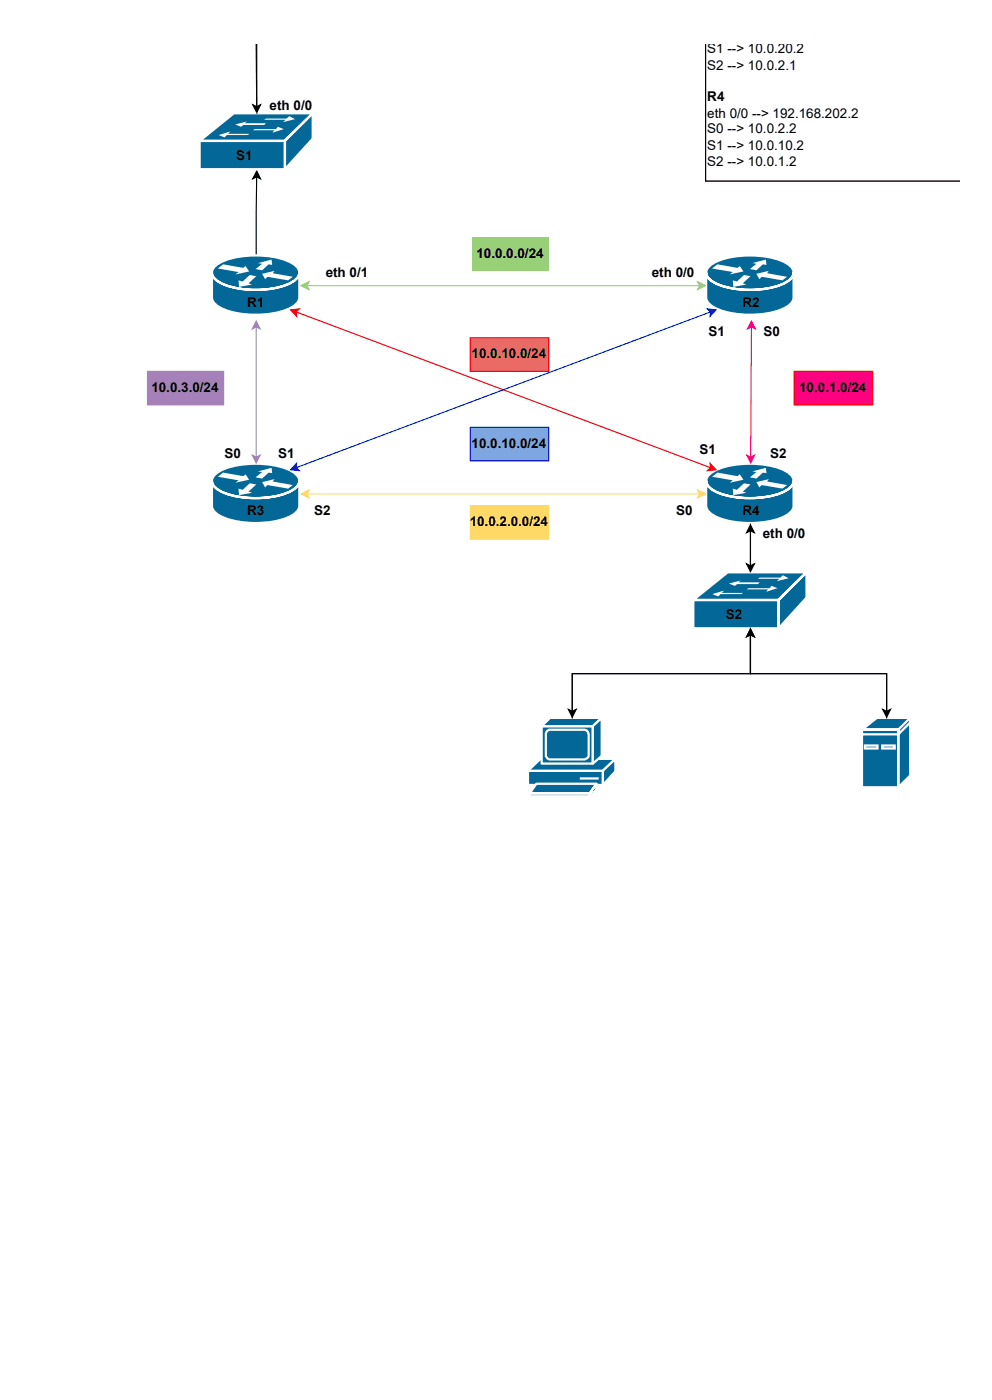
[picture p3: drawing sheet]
<svg xmlns="http://www.w3.org/2000/svg" width="234mm" height="330mm" viewBox="0 0 234 330" stroke-linecap="round" stroke-linejoin="round" font-family="sans-serif">
<path d="M124.3 181.6h17.6v3.4h-17.6z" fill="#036897"/>
<path d="M124.3 181.6h17.6v3.4h-17.6zM136.5 183.4h4.4" fill="none" stroke="#fff" stroke-width=".53"/>
<path d="M124.3 181.6l2.9-2.8h17.7l-3 2.8z" fill="#036897"/>
<path d="M124.3 181.6l2.9-2.8h17.7l-3 2.8z" fill="none" stroke="#fff" stroke-width=".53"/>
<path d="M141.9 181.6v3.4l3-3.3v-2.9zM140.4 184.7v1.4l-1.6 1.5v-.7zM124.7 186.9h14.1v.7h-14.1zM126.2 184.7h14.2l-1.6 2.2h-14.1zM127.5 171.1v8.8h12v-8.8z" fill="#036897"/>
<path d="M127.5 171.1h12v8.8h-12zM128.8 172.2l.5-.3h6.8a2.79 2.79 0 0 1 2.2 .4l.3 .8v4.5a1.37 1.37 0 0 1-1.9 1.3h-5.9a1.97 1.97 0 0 1-2.3-.7v-5.1zM124.7 186.9h14.1v.7h-14.1zM126.2 184.7h14.2l-1.6 2.2h-14.1zM140.4 184.7v1.4l-1.6 1.5v-.7zM141.9 181.6l3-2.8v2.9l-3 3.3z" fill="none" stroke="#fff" stroke-width=".53"/>
<path d="M127.5 171.1l2-2h12.1l-2.1 2z" fill="#036897"/>
<path d="M127.5 171.1l2-2h12.1l-2.1 2z" fill="none" stroke="#fff" stroke-width=".53"/>
<path d="M139.5 171.1l2.1-2v9l-2.1 1.8z" fill="#036897"/>
<path d="M139.5 171.1l2.1-2v9l-2.1 1.8z" fill="none" stroke="#fff" stroke-width=".53"/>
<path d="M202.9 171.9v13.6h8.5v-13.6zM202.9 171.9h8.5v13.6l2.8-2.8v-13.6h-7.8zM211.4 171.9l2.8-2.8zM202.9 173h8.5l2.8-2.8z" fill="#036897"/>
<path d="M202.9 171.9h8.5v13.6h-8.5zM202.9 171.9l3.5-2.8h7.8v13.6l-2.8 2.8v-13.6zM203.6 175.7h2.9v.7h-2.9zM207.7 175.7h2.9v.7h-2.9zM214.2 170.2l-2.8 2.8h-8.5M214.2 169.1l-2.8 2.8" fill="none" stroke="#fff" stroke-width=".53"/>
<path d="M60.3 10.5l.1 14.6M59.5 24.7l.9 .4 .9-.4-.9 1.8z" fill="none" stroke="#000" stroke-width=".26"/>
<path d="M59.5 24.7l.9 .4 .9-.4-.9 1.8z" fill="#000"/>
<path d="M166.2 113.3v4.5a3.5 3.5 0 0 0 2.6 4 22.3 22.3 0 0 0 15.5 0 3.7 3.7 0 0 0 2.5-2.6v-5.9a3.3 3.3 0 0 1-2.5 2.7 22.3 22.3 0 0 1-15.5 0 3.7 3.7 0 0 1-2.6-2.7zM167.2 111.6a2.01 2.01 0 0 0 0 3.4 15.8 15.8 0 0 0 9.3 2.4 15.8 15.8 0 0 0 9.4-2.4 2.01 2.01 0 0 0 0-3.4 15.8 15.8 0 0 0-9.4-2.3 15.7 15.7 0 0 0-9.3 2.3z" fill="#036897"/>
<path d="M166.2 113.3a3.3 3.3 0 0 0 2.6 2.7 22.3 22.3 0 0 0 15.5 0 3.7 3.7 0 0 0 2.5-2.7v5.9a3.3 3.3 0 0 1-2.5 2.6 22.3 22.3 0 0 1-15.5 0 3.2 3.2 0 0 1-2.6-2.7zM167.2 111.6a15.7 15.7 0 0 1 9.3-2.3 15.8 15.8 0 0 1 9.4 2.3 2.01 2.01 0 0 1 0 3.4 15.8 15.8 0 0 1-9.4 2.4 15.8 15.8 0 0 1-9.3-2.4 2.01 2.01 0 0 1 0-3.4z" fill="none" stroke="#fff" stroke-width=".53"/>
<path d="M167.6 112.3l1.3-.9 4.7 .8 .6-.4 .8 1.2-3.2 .7 .7-.5zM178.1 113.6l2.9-.7-.4 .6 4.7 .8-1.1 .8-4.9-.8-.6 .5zM177.1 111.1l3.2-.9 .1 1.3-.8-.1-1.5 1.4-1.6-.3 1.6-1.3zM172.5 115.1l1 .3 1.6-1.5 1.6 .3-1.8 1.6 .8 .3-3.1 .6z" fill="#fff"/>
<path d="M60.4 41.7l-.1 18.6M60.4 40.3l.9 1.9-.9-.5-.9 .4z" fill="none" stroke="#000" stroke-width=".26"/>
<path d="M60.4 40.3l.9 1.9-.9-.5-.9 .4z" fill="#000"/>
<path d="M49.9 64.2v4.5a3.5 3.5 0 0 0 2.5 4.1 22.3 22.3 0 0 0 15.5 0 3.7 3.7 0 0 0 2.6-2.7v-5.9a3.3 3.3 0 0 1-2.6 2.7 22.3 22.3 0 0 1-15.5 0 3.7 3.7 0 0 1-2.5-2.7zM50.8 62.5a2.01 2.01 0 0 0 0 3.4 15.8 15.8 0 0 0 9.4 2.4 15.8 15.8 0 0 0 9.3-2.4 2.01 2.01 0 0 0 0-3.4 15.8 15.8 0 0 0-9.3-2.3 15.7 15.7 0 0 0-9.4 2.3z" fill="#036897"/>
<path d="M49.9 64.2a3.3 3.3 0 0 0 2.5 2.7 22.3 22.3 0 0 0 15.5 0 3.7 3.7 0 0 0 2.6-2.7v5.9a3.3 3.3 0 0 1-2.6 2.7 22.3 22.3 0 0 1-15.5 0 3.2 3.2 0 0 1-2.5-2.8zM50.8 62.5a15.7 15.7 0 0 1 9.4-2.3 15.8 15.8 0 0 1 9.3 2.3 2.01 2.01 0 0 1 0 3.4 15.8 15.8 0 0 1-9.3 2.4 15.8 15.8 0 0 1-9.4-2.4 2.01 2.01 0 0 1 0-3.4z" fill="none" stroke="#fff" stroke-width=".53"/>
<path d="M51.3 63.3l1.2-1 4.8 .8 .5-.4 .8 1.3-3.2 .7 .7-.6zM61.7 64.5l2.9-.7-.4 .6 4.7 .8-1.1 .9-4.8-.9-.6 .6zM60.7 62l3.2-.8 .2 1.2-.9-.1-1.5 1.4-1.5-.3 1.5-1.3zM56.1 66.1l1 .2 1.7-1.5 1.5 .3-1.8 1.7 .8 .2-3 .6z" fill="#fff"/>
<path d="M49.9 113.3v4.5a3.5 3.5 0 0 0 2.5 4 22.3 22.3 0 0 0 15.5 0 3.7 3.7 0 0 0 2.6-2.6v-5.9a3.3 3.3 0 0 1-2.6 2.7 22.3 22.3 0 0 1-15.5 0 3.7 3.7 0 0 1-2.5-2.7zM50.8 111.6a2.01 2.01 0 0 0 0 3.4 15.8 15.8 0 0 0 9.4 2.4 15.8 15.8 0 0 0 9.3-2.4 2.01 2.01 0 0 0 0-3.4 15.8 15.8 0 0 0-9.3-2.3 15.7 15.7 0 0 0-9.4 2.3z" fill="#036897"/>
<path d="M49.9 113.3a3.3 3.3 0 0 0 2.5 2.7 22.3 22.3 0 0 0 15.5 0 3.7 3.7 0 0 0 2.6-2.7v5.9a3.3 3.3 0 0 1-2.6 2.6 22.3 22.3 0 0 1-15.5 0 3.2 3.2 0 0 1-2.5-2.7zM50.8 111.6a15.7 15.7 0 0 1 9.4-2.3 15.8 15.8 0 0 1 9.3 2.3 2.01 2.01 0 0 1 0 3.4 15.8 15.8 0 0 1-9.3 2.4 15.8 15.8 0 0 1-9.4-2.4 2.01 2.01 0 0 1 0-3.4z" fill="none" stroke="#fff" stroke-width=".53"/>
<path d="M51.3 112.3l1.2-.9 4.8 .8 .5-.4 .8 1.2-3.2 .7 .7-.5zM61.7 113.6l2.9-.7-.4 .6 4.7 .8-1.1 .8-4.8-.8-.6 .5zM60.7 111.1l3.2-.9 .2 1.3-.9-.1-1.5 1.4-1.5-.3 1.5-1.3zM56.1 115.1l1 .3 1.7-1.5 1.5 .3-1.8 1.6 .8 .3-3 .6z" fill="#fff"/>
<path d="M166.2 64.2v4.5a3.5 3.5 0 0 0 2.6 4.1 22.3 22.3 0 0 0 15.5 0 3.7 3.7 0 0 0 2.5-2.7v-5.9a3.3 3.3 0 0 1-2.5 2.7 22.3 22.3 0 0 1-15.5 0 3.7 3.7 0 0 1-2.6-2.7zM167.2 62.5a2.01 2.01 0 0 0 0 3.4 15.8 15.8 0 0 0 9.3 2.4 15.8 15.8 0 0 0 9.4-2.4 2.01 2.01 0 0 0 0-3.4 15.8 15.8 0 0 0-9.4-2.3 15.7 15.7 0 0 0-9.3 2.3z" fill="#036897"/>
<path d="M166.2 64.2a3.3 3.3 0 0 0 2.6 2.7 22.3 22.3 0 0 0 15.5 0 3.7 3.7 0 0 0 2.5-2.7v5.9a3.3 3.3 0 0 1-2.5 2.7 22.3 22.3 0 0 1-15.5 0 3.2 3.2 0 0 1-2.6-2.8zM167.2 62.5a15.7 15.7 0 0 1 9.3-2.3 15.8 15.8 0 0 1 9.4 2.3 2.01 2.01 0 0 1 0 3.4 15.8 15.8 0 0 1-9.4 2.4 15.8 15.8 0 0 1-9.3-2.4 2.01 2.01 0 0 1 0-3.4z" fill="none" stroke="#fff" stroke-width=".53"/>
<path d="M167.6 63.3l1.3-1 4.7 .8 .6-.4 .8 1.3-3.2 .7 .7-.6zM178.1 64.5l2.9-.7-.4 .6 4.7 .8-1.1 .9-4.9-.9-.6 .6zM177.1 62l3.2-.8 .1 1.2-.8-.1-1.5 1.4-1.6-.3 1.6-1.3zM172.5 66.1l1 .2 1.6-1.5 1.6 .3-1.8 1.7 .8 .2-3.1 .6z" fill="#fff"/>
<path d="M60.4 10.5v16.3" fill="none" stroke="#000" stroke-width=".26"/>
<path d="M47 33.2v6.7h20.1v-6.7zM47 33.2l8.1-6.5h18.5l-6.7 6.5zM67.1 33.2v6.7l6.5-7.3v-5.9z" fill="#036897"/>
<path d="M47 33.2h20.1v6.7h-20.1zM47 33.2l8.1-6.5h18.5l-6.7 6.5zM67.1 33.2l6.5-6.5v5.9l-6.5 7.3z" fill="none" stroke="#fff" stroke-width=".53"/>
<path d="M51.5 31.8l2.7-.8-.5 .5h5l-.4 .3h-4.9l-.6 .6zM55.4 29.3l2.7-.7-.5 .4h5l-.4 .5h-4.9l-.6 .4zM59.5 30.7l.5-.3h5l.4-.5 1.4 .5-2.7 .9 .5-.6zM62.2 28.2l.4-.3h4.9l.5-.5 1.4 .7-2.7 .7 .5-.6z" fill="#fff"/>
<path d="M69.7 73.5l97.6 36.7" fill="none" stroke="#f00" stroke-width=".26"/>
<path d="M68.4 73l2.1-.2-.8 .7 .1 1z" fill="#f00"/>
<path d="M68.4 73l2.1-.2-.8 .7 .1 1z" fill="none" stroke="#f00" stroke-width=".26"/>
<path d="M167.2 109.2l1.4 1.5-2.1 .2 .8-.7z" fill="#f00"/>
<path d="M167.2 109.2l1.4 1.5-2.1 .2 .8-.7z" fill="none" stroke="#f00" stroke-width=".26"/>
<path d="M167.3 73.5l-97.6 36.7" fill="none" stroke="#00f" stroke-width=".26"/>
<path d="M166.5 72.8l2.1 .2-1.4 1.5 .1-1z" fill="#00f"/>
<path d="M166.5 72.8l2.1 .2-1.4 1.5 .1-1z" fill="none" stroke="#00f" stroke-width=".26"/>
<path d="M69.8 109.2l-.1 1 .8 .7-2.1-.2z" fill="#00f"/>
<path d="M69.8 109.2l-.1 1 .8 .7-2.1-.2z" fill="none" stroke="#00f" stroke-width=".26"/>
<path d="M60.4 26h.3l-.1 .8h-.3zM176.7 123.7l.9 1.8-.9-.4-1 .4zM133.8 167.1l.9 .5 .9-.5-.9 1.9z" fill="#000"/>
<path d="M176.7 123.7l.9 1.8-.9-.4-1 .4zM176.7 125.1v9.9M176.7 147.9v10.8h-42v8.9M133.8 167.1l.9 .5 .9-.5-.9 1.9z" fill="none" stroke="#000" stroke-width=".26"/>
<path d="M163.2 141.4v6.6h20.1v-6.6zM163.2 141.4l8.1-6.6h18.5l-6.6 6.6zM183.3 141.4v6.6l6.5-7.2v-6z" fill="#036897"/>
<path d="M163.2 141.4h20.1v6.6h-20.1zM163.2 141.4l8.1-6.6h18.5l-6.6 6.6zM183.3 141.4l6.5-6.6v6l-6.5 7.2z" fill="none" stroke="#fff" stroke-width=".53"/>
<path d="M167.7 140l2.8-.9-.6 .6h5l-.4 .3h-4.9l-.5 .5zM171.6 137.5l2.8-.7-.6 .4h5l-.4 .4h-4.9l-.5 .4zM175.8 138.9l.4-.3h5l.4-.6 1.4 .6-2.6 .8 .4-.5zM178.4 136.4l.4-.3h4.9l.6-.6 1.4 .7-2.8 .7 .5-.5z" fill="#fff"/>
<path d="M166.1 10.5v32.1h59.9M175.7 132.8l1 .5 .9-.5-.9 1.9zM176.7 123.4v9.9M176.7 148.2l.9 1.8-.9-.4-1 .4zM176.7 147.9v10.8h32v8.9M134.7 169.3v-10.6h42v-9.1v9.1h32v10.6M207.8 167.1l.9 .5 .9-.5-.9 1.9z" fill="none" stroke="#000" stroke-width=".26"/>
<path d="M175.7 132.8l1 .5 .9-.5-.9 1.9zM176.7 148.2l.9 1.8-.9-.4-1 .4zM207.8 167.1l.9 .5 .9-.5-.9 1.9z" fill="#000"/>
<path d="M166.1 10.5h59.9v32.1h-59.9z" fill="#fff"/>
<path d="M166.1 10.5v32.1h59.9" fill="none" stroke="#000" stroke-width=".26"/>
<path d="M111.2 55.8h18v7.9h-18z" fill="#97d077"/>
<path d="M72.3 67.3h92.4" fill="none" stroke="#97d077" stroke-width=".26"/>
<path d="M70.9 67.3l1.8-.9-.4 .9 .4 .9z" fill="#97d077"/>
<path d="M70.9 67.3l1.8-.9-.4 .9 .4 .9z" fill="none" stroke="#97d077" stroke-width=".26"/>
<path d="M164.2 66.4l1.9 .9-1.9 .9 .5-.9z" fill="#97d077"/>
<path d="M164.2 66.4l1.9 .9-1.9 .9 .5-.9z" fill="none" stroke="#97d077" stroke-width=".26"/>
<path d="M72.3 116.4h92.4" fill="none" stroke="#ffd966" stroke-width=".26"/>
<path d="M70.9 116.4l1.8-.9-.4 .9 .4 .9z" fill="#ffd966"/>
<path d="M70.9 116.4l1.8-.9-.4 .9 .4 .9z" fill="none" stroke="#ffd966" stroke-width=".26"/>
<path d="M164.2 115.5l1.9 .9-1.9 .9 .5-.9z" fill="#ffd966"/>
<path d="M164.2 115.5l1.9 .9-1.9 .9 .5-.9z" fill="none" stroke="#ffd966" stroke-width=".26"/>
<path d="M110.7 119.1h18.5v8h-18.5z" fill="#ffd966"/>
<path d="M110.7 119.1h18.5v8h-18.5z" fill="none" stroke="#ffd966" stroke-width=".26"/>
<path d="M110.7 79.6h18.5v7.9h-18.5z" fill="#ea6b66"/>
<path d="M110.7 79.6h18.5v7.9h-18.5z" fill="none" stroke="#f00" stroke-width=".26"/>
<path d="M110.7 100.7h18.5v7.9h-18.5z" fill="#7ea6e0"/>
<path d="M110.7 100.7h18.5v7.9h-18.5z" fill="none" stroke="#00f" stroke-width=".26"/>
<path d="M176.9 77l-.2 30.7" fill="none" stroke="#ff0080" stroke-width=".26"/>
<path d="M175.8 107.2l.9 .5 .9-.4-.9 1.8z" fill="#ff0080"/>
<path d="M175.8 107.2l.9 .5 .9-.4-.9 1.8z" fill="none" stroke="#ff0080" stroke-width=".26"/>
<path d="M176.9 75.6l.9 1.9-.9-.5-.9 .5z" fill="#ff0080"/>
<path d="M176.9 75.6l.9 1.9-.9-.5-.9 .5z" fill="none" stroke="#ff0080" stroke-width=".26"/>
<path d="M186.9 87.5h18.5v7.9h-18.5z" fill="#ff0080"/>
<path d="M186.9 87.5h18.5v7.9h-18.5z" fill="none" stroke="#f00" stroke-width=".26"/>
<path d="M60.3 77v30.7" fill="none" stroke="#a680b8" stroke-width=".26"/>
<path d="M59.4 107.2l.9 .5 .9-.5-.9 1.9z" fill="#a680b8"/>
<path d="M59.4 107.2l.9 .5 .9-.5-.9 1.9z" fill="none" stroke="#a680b8" stroke-width=".26"/>
<path d="M60.3 75.6l.9 1.9-.9-.5-.9 .5z" fill="#a680b8"/>
<path d="M60.3 75.6l.9 1.9-.9-.5-.9 .5z" fill="none" stroke="#a680b8" stroke-width=".26"/>
<path d="M34.7 87.5h18v7.9h-18z" fill="#a680b8"/>
<path d="M34.7 87.5h18v7.9h-18z" fill="none" stroke="#a680b8" stroke-width=".26"/>
<g font-size="3.2">
<text x="166.5" y="12.4">S1 --&gt; 10.0.20.2</text>
<text x="166.5" y="16.4">S2 --&gt; 10.0.2.1</text>
<text x="166.5" y="23.8">R4</text>
<text x="63.5" y="25.9">eth 0/0</text>
<text x="166.5" y="27.7">eth 0/0 --&gt; 192.168.202.2</text>
<text x="166.5" y="31.4">S0 --&gt; 10.0.2.2</text>
<text x="166.5" y="35.4">S1 --&gt; 10.0.10.2</text>
<text x="55.6" y="37.8">S1</text>
<text x="166.5" y="39.1">S2 --&gt; 10.0.1.2</text>
<text x="76.7" y="65.2">eth 0/1</text>
<text x="112.1" y="60.7">10.0.0.0/24</text>
<text x="153.4" y="65.2">eth 0/0</text>
<text x="58.2" y="72.3">R1</text>
<text x="174.8" y="72.3">R2</text>
<text x="166.8" y="79.2">S1</text>
<text x="179.7" y="79.2">S0</text>
<text x="111" y="84.5">10.0.10.0/24</text>
<text x="35.6" y="92.4">10.0.3.0/24</text>
<text x="188.1" y="92.4">10.0.1.0/24</text>
<text x="52.8" y="107.9">S0</text>
<text x="65.5" y="107.9">S1</text>
<text x="111" y="105.6">10.0.10.0/24</text>
<text x="164.7" y="106.9">S1</text>
<text x="181.3" y="107.9">S2</text>
<text x="58.2" y="121.4">R3</text>
<text x="73.9" y="121.4">S2</text>
<text x="110.6" y="124">10.0.2.0.0/24</text>
<text x="159.2" y="121.4">S0</text>
<text x="174.8" y="121.4">R4</text>
<text x="179.6" y="126.7">eth 0/0</text>
<text x="170.9" y="145.9">S2</text>
</g>
</svg>
